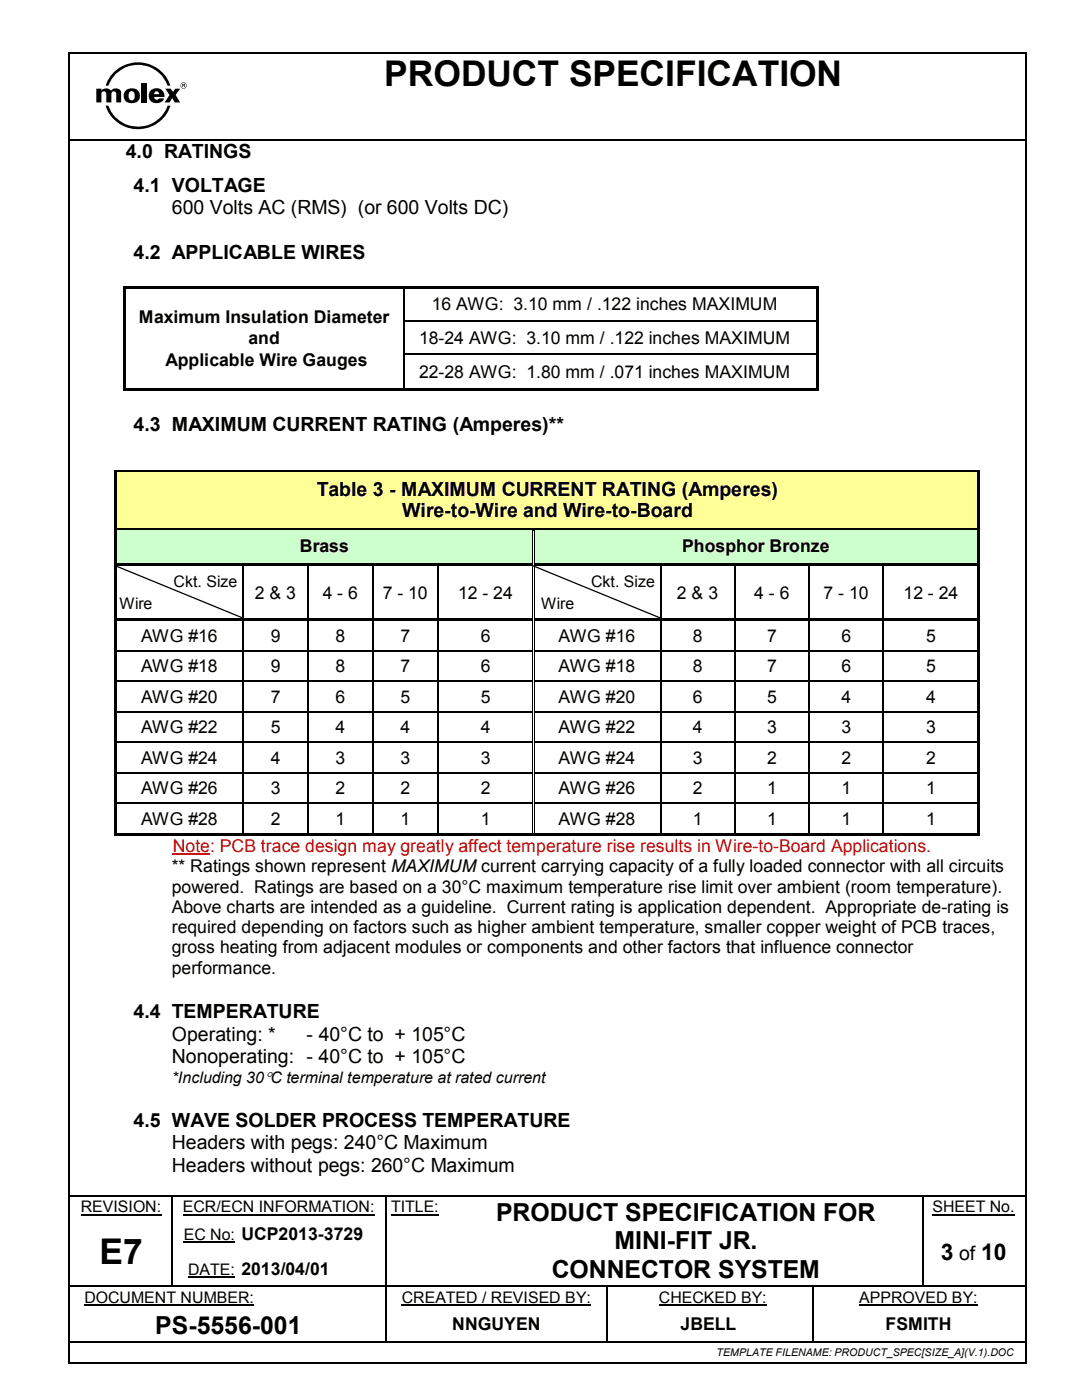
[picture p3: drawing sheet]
<svg xmlns="http://www.w3.org/2000/svg" width="216mm" height="279mm" viewBox="0 0 216 279" stroke-linecap="round" stroke-linejoin="round" font-family="sans-serif">
<g fill="#000">
<path d="M14 27.7h.3v.4h-.3zM204.3 27.7h.3v.4h-.3zM24.5 57.1h.5v.5h-.5zM25 57.1h55.5v.5h-55.5zM80.5 57.6h.3zM80.5 57.1h.5v.5h-.5zM81 57.1h81.9v.5h-81.9zM162.9 57.1h.5v.5h-.5zM24.5 57.6h.5v6.2h-.5zM24.5 63.8h.5v.6h-.5zM24.5 64.4h.5v6.2h-.5zM24.5 70.6h.5v.6h-.5z"/>
<path d="M24.5 71.2h.5v6.2h-.5zM24.5 77.4h.5v.5h-.5zM25 77.4h55.5v.5h-55.5zM80.5 63.8h.3v.6h-.3zM80.5 70.6h.3v.6h-.3zM80.5 77.4h.5v.5h-.5zM81 77.4h81.9v.5h-81.9zM162.9 57.6h.5v6.2h-.5zM162.9 63.8h.5v.6h-.5zM162.9 64.4h.5v6.2h-.5zM162.9 70.6h.5v.6h-.5zM162.9 71.2h.5v6.2h-.5z"/>
<path d="M162.9 77.4h.5v.5h-.5zM34.1 238.8h.3v.2h-.3zM34.1 238.4h.4v.4h-.4zM77 238.8h.2v.2h-.2zM77 238.4h.3v.4h-.3zM89.6 238.4h.4v.4h-.4zM184 238.8h.2v.2h-.2zM184 238.4h.3v.4h-.3zM204.3 238.4h.3v.4h-.3zM34.1 242.7h.3v.9h-.3zM34.1 249.6h.3v.9h-.3zM34.1 256.5h.3v.3h-.3z"/>
<path d="M46.9 256.5h.3v.3h-.3zM77 242.7h.2v.9h-.2zM77 249.6h.2v.9h-.2zM77 256.5h.2v.5h-.2zM89.6 256.5h.3v.3h-.3zM120.9 256.8h.3v.2h-.3zM120.9 256.5h.3v.3h-.3zM162 256.8h.3v.2h-.3zM162 256.5h.3v.3h-.3zM184 242.7h.2v.9h-.2zM184 249.6h.2v.9h-.2zM184 256.5h.2v.3h-.2z"/>
<path d="M76.9 260.9h.4v.7h-.4zM76.9 267.7h.4v.4h-.4zM120.9 260.9h.3v.7h-.3zM120.9 267.7h.3v.4h-.3zM162 260.9h.3v.7h-.3zM162 267.7h.3v.4h-.3zM204.3 267.7h.3v.4h-.3z"/>
</g>
<path d="M14.3 27.9h190.2M14 238.6h20.1M34.5 238.6h42.5M77.3 238.6h12.3M90 238.6h94M184.3 238.6h20M14 267.9h62.9M77.1 261.6v6.1M77.3 267.9h43.6M121.1 261.6v6.1M121.2 267.9h40.8M162.3 267.9h42" fill="none" stroke="#000" stroke-width=".34"/>
<path d="M16.1 242.4h16.1M36.5 242.4h38.3M36.7 248h10.2M37.5 254.9h9.4M78.1 242.4h9.5M186.1 242.4h16.4M16.8 260.5h33.9M80.2 260.5h37.7M131.5 260.5h21.5M171.4 260.5h23.7" fill="none" stroke="#000" stroke-width=".21"/>
<g fill="none" stroke="#000" stroke-width=".25">
<path d="M80.6 57.6v6.2M80.6 64.4v6.2M80.6 71.2v6.2M80.8 64h82.1M80.8 70.7h82.1M34.2 239v3.7M77.1 239v3.7M184.1 239v3.7M14 256.7h20.1M34.2 243.6v6M34.2 250.5v6M34.4 256.7h12.5"/>
<path d="M47.2 256.7h29.8M77.1 243.6v6M77.1 250.5v6M77.1 257v3.9M77.2 256.7h12.4M89.9 256.7h31M121.1 257v3.9M121.2 256.7h40.8M162.1 257v3.9M162.3 256.7h21.7M184.1 243.6v6M184.1 250.5v6"/>
<path d="M184.2 256.7h20.3M162.1 261.6v6.1"/>
</g>
<g fill="#000">
<path d="M25.8 18.5l.2-.3a.62 .62 0 0 1 .9 .7 .76 .76 0 0 1-.1 .8 .76 .76 0 0 1-.8 .3 1.19 1.19 0 0 1-.2-1.5zM25 18.1a1.56 1.56 0 0 0 0 2 1.56 1.56 0 0 0 1.9 .4 1.51 1.51 0 0 0 .9-2 1.51 1.51 0 0 0-2-.8z" fill-rule="evenodd"/>
<path d="M22.7 14.4a6.8 6.8 0 0 1 11.3 2.7h-.6a6.3 6.3 0 0 0-5.9-4.2 6.3 6.3 0 0 0-5.9 4.2h-.5l.6-1.4z" fill-rule="evenodd"/>
<path d="M30 18.1a1.49 1.49 0 0 0 .9 2.5 1.82 1.82 0 0 0 1.7-.6l.1-.4h-1a.5 .5 0 0 1-.6 .3 .5 .5 0 0 1-.3-.6h2.1a1.63 1.63 0 0 0-1-1.6 1.63 1.63 0 0 0-1.9 .4zM30.9 18.4l.6-.2 .2 .6h-.9z" fill-rule="evenodd"/>
<path d="M33 17.7h1.1l.4 .7 .5-.7h.9l-.8 1.3 .8 1.4h-1l-.5-.8-.6 .8h-.9l.9-1.4z" fill-rule="evenodd"/>
<path d="M36 17.1a.63 .63 0 0 1 1.2 0 .63 .63 0 0 1-1.2 0zM36.1 17.1a.55 .55 0 0 0 1.1 0 .55 .55 0 0 0-1.1 0z" fill-rule="evenodd"/>
<path d="M36.5 16.8l.2 .1v.1h-.2zM36.4 16.8v.6h.1v-.3h.2v.3h.2l-.1-.3 .1-.3z" fill-rule="evenodd"/>
<path d="M19.2 17.7h1v.4a1.26 1.26 0 0 1 1.9 0l.7-.4h.7l.5 .3 .2 .3v2.1h-1v-1.8l-.3-.4-.5 .1-.2 .3v1.8h-1v-1.7l-.3-.5h-.4l-.3 .3v1.9h-1z" fill-rule="evenodd"/>
<path d="M28.2 16.5h1.1v3.9h-1.1z" fill-rule="evenodd"/>
<path d="M21.1 21.1h.5a6.3 6.3 0 0 0 5.9 4.2 6.3 6.3 0 0 0 5.9-4.2h.6a6.8 6.8 0 0 1-6.5 4.7 6.8 6.8 0 0 1-6.4-4.7z" fill-rule="evenodd"/>
</g>
<path d="M34.5 170.5h7.4" fill="none" stroke="#f00" stroke-width=".25"/>
<g fill="#ffff98">
<path d="M23.4 94.3h171.7v11.1h-171.7z"/>
<path d="M23.9 95.5h170.7v4.3h-170.7z"/>
<path d="M23.9 99.8h170.7v4.3h-170.7z"/>
</g>
<path d="M22.9 93.8h.5v1.2h-.5zM22.9 93.8h.5v.5h-.5zM23.4 93.8h171.7v.5h-171.7z" fill="#000"/>
<path d="M23.4 94.3h171.7v.7h-171.7z" fill="#ffff98"/>
<path d="M195.1 93.8h.5v1.2h-.5zM195.1 93.8h.5v.5h-.5z" fill="#000"/>
<path d="M23.1 104.6h172.2v.7h-172.2z" fill="#ffff98"/>
<path d="M22.9 95h.5v10.3h-.5zM195.1 95h.5v10.3h-.5z" fill="#000"/>
<g fill="#cfc">
<path d="M23.4 105.9h82.8v6.5h-82.8z"/>
<path d="M23.9 106.6h81.8v4.4h-81.8z"/>
<path d="M106.7 105.9h88.4v6.5h-88.4z"/>
<path d="M107.2 106.6h87.4v4.4h-87.4z"/>
</g>
<path d="M22.9 105.3h.5v1.3h-.5zM23.4 105.3h82.8v.5h-82.8z" fill="#000"/>
<path d="M23.4 105.8h82.8v.8h-82.8z" fill="#cfc"/>
<path d="M106.2 105.8h.1v.8h-.1zM106.2 105.3h.5v.5h-.5zM106.5 105.8h.2v.8h-.2zM106.7 105.3h88.4v.5h-88.4z" fill="#000"/>
<path d="M106.7 105.8h88.4v.8h-88.4z" fill="#cfc"/>
<path d="M195.1 105.3h.5v1.3h-.5z" fill="#000"/>
<path d="M23.1 111.7h83.3v.7h-83.3z" fill="#cfc"/>
<path d="M22.9 106.6h.5v5.8h-.5z" fill="#000"/>
<path d="M106.4 111.7h88.9v.7h-88.9z" fill="#cfc"/>
<g fill="none" stroke="#000" stroke-width=".2">
<path d="M106.3 106.6v5.8M106.3 113.7v9.7M106.6 106.6v5.8M106.6 113.7v9.7M106.3 124.6v5.1M106.3 130.7v5.1M106.3 136.8v5.1M106.6 124.6v5.1M106.6 130.7v5.1M106.6 136.8v5.1M106.3 142.9v5.1M106.3 149v5.1"/>
<path d="M106.3 155.1v5M106.6 142.9v5.1M106.6 149v5.1M106.6 155.1v5M106.3 161.2v5M106.6 161.2v5"/>
</g>
<g fill="#000">
<path d="M13.6 10.3h.4v.4h-.4zM204.5 10.3h.3v.4h-.3zM22.9 112.4h.5v1.3h-.5zM23.4 112.4h25v.5h-25zM48.4 112.9h.2v.8h-.2zM48.4 112.4h.5v.5h-.5zM48.9 112.4h12.4v.5h-12.4zM61.3 112.9h.3v.8h-.3zM61.3 112.4h.5v.5h-.5zM61.8 112.4h12.5v.5h-12.5zM74.3 112.9h.2v.8h-.2zM74.3 112.4h.5v.5h-.5z"/>
<path d="M74.8 112.4h12.4v.5h-12.4zM87.2 112.9h.3v.8h-.3zM87.2 112.4h.6v.5h-.6zM87.8 112.4h18.4v.5h-18.4zM106.2 112.4h.1v1.3h-.1zM106.5 112.4h.2v1.3h-.2zM106.7 112.4h25v.5h-25zM131.7 112.9h.3v.8h-.3zM131.7 112.4h.5v.5h-.5zM132.2 112.4h14.3v.5h-14.3zM146.5 112.9h.3v.8h-.3zM146.5 112.4h.5v.5h-.5z"/>
<path d="M147 112.4h14.3v.5h-14.3zM161.3 112.9h.3v.8h-.3zM161.3 112.4h.5v.5h-.5zM161.8 112.4h14.3v.5h-14.3zM176.1 112.9h.3v.8h-.3zM176.1 112.4h.6v.5h-.6zM176.7 112.4h18.4v.5h-18.4zM195.1 106.6h.5v5.8h-.5zM195.1 112.4h.5v1.3h-.5zM22.9 113.7h.5v9.7h-.5zM22.9 123.4h.5v1.2h-.5zM22.9 124.6h.5v5.1h-.5z"/>
<path d="M22.9 129.7h.5v1h-.5zM22.9 130.7h.5v5.1h-.5zM22.9 135.8h.5v1h-.5zM23.4 123.4h25v.5h-25zM48.4 123.9h.2v.7h-.2zM48.4 123.4h.5v.5h-.5zM48.4 129.7h.2v1h-.2zM48.4 135.8h.2v1h-.2zM48.9 123.4h12.4v.5h-12.4zM61.3 123.9h.3v.7h-.3zM61.3 123.4h.5v.5h-.5zM61.3 129.7h.3v1h-.3z"/>
<path d="M61.3 135.8h.3v1h-.3zM61.8 123.4h12.5v.5h-12.5zM74.3 123.9h.2v.7h-.2zM74.3 123.4h.5v.5h-.5zM74.3 129.7h.2v1h-.2zM74.3 135.8h.2v1h-.2zM74.8 123.4h12.4v.5h-12.4zM87.2 123.9h.3v.7h-.3zM87.2 123.4h.6v.5h-.6zM87.2 129.7h.3v1h-.3zM87.2 135.8h.3v1h-.3zM87.8 123.4h18.4v.5h-18.4z"/>
<path d="M106.2 123.4h.1v1.2h-.1zM106.2 129.7h.1v1h-.1zM106.2 135.8h.1v1h-.1zM106.5 123.4h.2v1.2h-.2zM106.5 129.7h.2v1h-.2zM106.5 135.8h.2v1h-.2zM106.7 123.4h25v.5h-25zM131.7 123.9h.3v.7h-.3zM131.7 123.4h.5v.5h-.5zM131.7 129.7h.3v1h-.3zM131.7 135.8h.3v1h-.3zM132.2 123.4h14.3v.5h-14.3z"/>
<path d="M146.5 123.9h.3v.7h-.3zM146.5 123.4h.5v.5h-.5zM146.5 129.7h.3v1h-.3zM146.5 135.8h.3v1h-.3zM147 123.4h14.3v.5h-14.3zM161.3 123.9h.3v.7h-.3zM161.3 123.4h.5v.5h-.5zM161.3 129.7h.3v1h-.3zM161.3 135.8h.3v1h-.3zM161.8 123.4h14.3v.5h-14.3zM176.1 123.9h.3v.7h-.3zM176.1 123.4h.6v.5h-.6z"/>
<path d="M176.1 129.7h.3v1h-.3zM176.1 135.8h.3v1h-.3zM176.7 123.4h18.4v.5h-18.4zM195.1 113.7h.5v9.7h-.5zM195.1 123.4h.5v1.2h-.5zM195.1 124.6h.5v5.1h-.5zM195.1 129.7h.5v1h-.5zM195.1 130.7h.5v5.1h-.5zM195.1 135.8h.5v1h-.5zM22.9 136.8h.5v5.1h-.5zM22.9 141.9h.5v1h-.5zM22.9 142.9h.5v5.1h-.5z"/>
<path d="M22.9 148h.5v1h-.5zM22.9 149h.5v5.1h-.5zM22.9 154.1h.5v1h-.5zM48.4 141.9h.2v1h-.2zM48.4 148h.2v1h-.2zM48.4 154.1h.2v1h-.2zM61.3 141.9h.3v1h-.3zM61.3 148h.3v1h-.3zM61.3 154.1h.3v1h-.3zM74.3 141.9h.2v1h-.2zM74.3 148h.2v1h-.2zM74.3 154.1h.2v1h-.2z"/>
<path d="M87.2 141.9h.3v1h-.3zM87.2 148h.3v1h-.3zM87.2 154.1h.3v1h-.3zM106.2 141.9h.1v1h-.1zM106.2 148h.1v1h-.1zM106.2 154.1h.1v1h-.1zM106.5 141.9h.2v1h-.2zM106.5 148h.2v1h-.2zM106.5 154.1h.2v1h-.2zM131.7 141.9h.3v1h-.3zM131.7 148h.3v1h-.3zM131.7 154.1h.3v1h-.3z"/>
<path d="M146.5 141.9h.3v1h-.3zM146.5 148h.3v1h-.3zM146.5 154.1h.3v1h-.3zM161.3 141.9h.3v1h-.3zM161.3 148h.3v1h-.3zM161.3 154.1h.3v1h-.3zM176.1 141.9h.3v1h-.3zM176.1 148h.3v1h-.3zM176.1 154.1h.3v1h-.3zM195.1 136.8h.5v5.1h-.5zM195.1 141.9h.5v1h-.5zM195.1 142.9h.5v5.1h-.5z"/>
<path d="M195.1 148h.5v1h-.5zM195.1 149h.5v5.1h-.5zM195.1 154.1h.5v1h-.5zM22.9 155.1h.5v5h-.5zM22.9 160.1h.5v1.1h-.5zM22.9 161.2h.5v5h-.5zM22.9 166.2h.5v.6h-.5zM23.4 166.2h25v.6h-25zM48.4 160.1h.2v1.1h-.2zM48.4 166.2h.5v.6h-.5zM48.9 166.2h12.4v.6h-12.4zM61.3 160.1h.3v1.1h-.3z"/>
<path d="M61.3 166.2h.5v.6h-.5zM61.8 166.2h12.5v.6h-12.5zM74.3 160.1h.2v1.1h-.2zM74.3 166.2h.5v.6h-.5zM74.8 166.2h12.4v.6h-12.4zM87.2 160.1h.3v1.1h-.3zM87.2 166.2h.6v.6h-.6zM87.8 166.2h18.4v.6h-18.4zM106.2 160.1h.1v1.1h-.1zM106.2 166.2h.5v.6h-.5zM106.5 160.1h.2v1.1h-.2zM106.7 166.2h25v.6h-25z"/>
<path d="M131.7 160.1h.3v1.1h-.3zM131.7 166.2h.5v.6h-.5zM132.2 166.2h14.3v.6h-14.3zM146.5 160.1h.3v1.1h-.3zM146.5 166.2h.5v.6h-.5zM147 166.2h14.3v.6h-14.3zM161.3 160.1h.3v1.1h-.3zM161.3 166.2h.5v.6h-.5zM161.8 166.2h14.3v.6h-14.3zM176.1 160.1h.3v1.1h-.3zM176.1 166.2h.6v.6h-.6zM176.7 166.2h18.4v.6h-18.4z"/>
<path d="M195.1 155.1h.5v5h-.5zM195.1 160.1h.5v1.1h-.5zM195.1 161.2h.5v5h-.5zM195.1 166.2h.5v.6h-.5zM13.6 271.8h.4v.3h-.4zM204.5 271.8h.3v.3h-.3z"/>
</g>
<g fill="none" stroke="#000" stroke-width=".25">
<path d="M23.1 112.9l25.4 10.5v-9.7M61.5 113.7v9.7M74.4 113.7v9.7M87.4 113.7v9.7M106.4 112.9l25.4 10.5v-9.7M146.6 113.7v9.7M161.5 113.7v9.7M176.3 113.7v9.7M23.4 129.8h25M23.4 135.9h25M48.5 124.6v5.1M48.5 130.7v5.1"/>
<path d="M48.5 136.8v5.1M48.6 129.8h12.7M48.6 135.9h12.7M61.5 124.6v5.1M61.5 130.7v5.1M61.5 136.8v5.1M61.6 129.8h12.7M61.6 135.9h12.7M74.4 124.6v5.1M74.4 130.7v5.1M74.4 136.8v5.1M74.5 129.8h12.7"/>
<path d="M74.5 135.9h12.7M87.4 124.6v5.1M87.4 130.7v5.1M87.4 136.8v5.1M87.5 129.8h18.7M87.5 135.9h18.7M106.7 129.8h25M106.7 135.9h25M131.8 124.6v5.1M131.8 130.7v5.1M131.8 136.8v5.1M132 129.8h14.5"/>
<path d="M132 135.9h14.5M146.6 124.6v5.1M146.6 130.7v5.1M146.6 136.8v5.1M146.8 129.8h14.5M146.8 135.9h14.5M161.5 124.6v5.1M161.5 130.7v5.1M161.5 136.8v5.1M161.6 129.8h14.5M161.6 135.9h14.5M176.3 124.6v5.1"/>
<path d="M176.3 130.7v5.1M176.3 136.8v5.1M176.4 129.8h18.7M176.4 135.9h18.7M23.4 142h25M23.4 148.1h25M23.4 154.2h25M48.5 142.9v5.1M48.5 149v5.1M48.5 155.1v5M48.6 142h12.7M48.6 148.1h12.7"/>
<path d="M48.6 154.2h12.7M61.5 142.9v5.1M61.5 149v5.1M61.5 155.1v5M61.6 142h12.7M61.6 148.1h12.7M61.6 154.2h12.7M74.4 142.9v5.1M74.4 149v5.1M74.4 155.1v5M74.5 142h12.7M74.5 148.1h12.7"/>
<path d="M74.5 154.2h12.7M87.4 142.9v5.1M87.4 149v5.1M87.4 155.1v5M87.5 142h18.7M87.5 148.1h18.7M87.5 154.2h18.7M106.7 142h25M106.7 148.1h25M106.7 154.2h25M131.8 142.9v5.1M131.8 149v5.1"/>
<path d="M131.8 155.1v5M132 142h14.5M132 148.1h14.5M132 154.2h14.5M146.6 142.9v5.1M146.6 149v5.1M146.6 155.1v5M146.8 142h14.5M146.8 148.1h14.5M146.8 154.2h14.5M161.5 142.9v5.1M161.5 149v5.1"/>
<path d="M161.5 155.1v5M161.6 142h14.5M161.6 148.1h14.5M161.6 154.2h14.5M176.3 142.9v5.1M176.3 149v5.1M176.3 155.1v5M176.4 142h18.7M176.4 148.1h18.7M176.4 154.2h18.7M23.4 160.3h25M48.5 161.2v5"/>
<path d="M48.6 160.3h12.7M61.5 161.2v5M61.6 160.3h12.7M74.4 161.2v5M74.5 160.3h12.7M87.4 161.2v5M87.5 160.3h18.7M106.7 160.3h25M131.8 161.2v5M132 160.3h14.5M146.6 161.2v5M146.8 160.3h14.5"/>
<path d="M161.5 161.2v5M161.6 160.3h14.5M176.3 161.2v5M176.4 160.3h18.7"/>
</g>
<path d="M13.8 10.7v261.1M14 10.5h190.5M204.6 10.7v261.1M14 271.9h190.5" fill="none" stroke="#000" stroke-width=".34"/>
<g font-size="7.1">
<text x="76.7" y="17.2">PRODUCT SPECIFICATION</text>
<text x="19.9" y="252.3">E7</text>
</g>
<g font-size="5">
<text x="99" y="243.6">PRODUCT SPECIFICATION FOR</text>
<text x="122.6" y="249.3">MINI-FIT JR.</text>
<text x="110.1" y="255">CONNECTOR SYSTEM</text>
<text x="31" y="266.2">PS-5556-001</text>
</g>
<g font-size="4.6">
<text x="187.7" y="251.4">3</text>
<text x="195.7" y="251.4">10</text>
</g>
<g font-size="3.9">
<text x="25.1" y="31.6">4.0 RATINGS</text>
<text x="26.7" y="38.3">4.1 VOLTAGE</text>
<text x="34.3" y="42.8">600 Volts AC (RMS) (or 600 Volts DC)</text>
<text x="26.7" y="51.7">4.2 APPLICABLE WIRES</text>
<text x="26.7" y="85.9">4.3 MAXIMUM CURRENT RATING (Amperes)**</text>
<text x="63.2" y="98.9">Table 3 - MAXIMUM CURRENT RATING (Amperes)</text>
<text x="80.2" y="103.3">Wire-to-Wire and Wire-to-Board</text>
<text x="26.7" y="203.2">4.4 TEMPERATURE</text>
<text x="34.3" y="207.7">Operating: *</text>
<text x="61.2" y="207.7">- 40°C to + 105°C</text>
<text x="34.3" y="212.1">Nonoperating: - 40°C to + 105°C</text>
<text x="26.7" y="224.9">4.5 WAVE SOLDER PROCESS TEMPERATURE</text>
<text x="34.3" y="229.4">Headers with pegs: 240°C Maximum</text>
<text x="34.3" y="233.9">Headers without pegs: 260°C Maximum</text>
<text x="191.4" y="251.4">of</text>
</g>
<g font-size="3.5">
<text x="27.7" y="64.5">Maximum Insulation Diameter</text>
<text x="86.1" y="61.9">16 AWG: 3.10 mm / .122 inches MAXIMUM</text>
<text x="49.6" y="68.7">and</text>
<text x="83.6" y="68.7">18-24 AWG: 3.10 mm / .122 inches MAXIMUM</text>
<text x="33" y="73.1">Applicable Wire Gauges</text>
<text x="83.6" y="75.5">22-28 AWG: 1.80 mm / .071 inches MAXIMUM</text>
<text x="59.9" y="110.1">Brass</text>
<text x="136.1" y="110.1">Phosphor Bronze</text>
<text x="50.8" y="119.5">2 &amp; 3</text>
<text x="64.4" y="119.5">4 - 6</text>
<text x="76.4" y="119.5">7 - 10</text>
<text x="91.4" y="119.5">12 - 24</text>
<text x="135.1" y="119.5">2 &amp; 3</text>
<text x="150.5" y="119.5">4 - 6</text>
<text x="164.3" y="119.5">7 - 10</text>
<text x="180.3" y="119.5">12 - 24</text>
<text x="28.1" y="128.1">AWG #16</text>
<text x="54" y="128.1">9</text>
<text x="67" y="128.1">8</text>
<text x="79.9" y="128.1">7</text>
<text x="95.9" y="128.1">6</text>
<text x="111.5" y="128.1">AWG #16</text>
<text x="138.3" y="128.1">8</text>
<text x="153.1" y="128.1">7</text>
<text x="167.9" y="128.1">6</text>
<text x="184.8" y="128.1">5</text>
<text x="28.1" y="134.2">AWG #18</text>
<text x="54" y="134.2">9</text>
<text x="67" y="134.2">8</text>
<text x="79.9" y="134.2">7</text>
<text x="95.9" y="134.2">6</text>
<text x="111.5" y="134.2">AWG #18</text>
<text x="138.3" y="134.2">8</text>
<text x="153.1" y="134.2">7</text>
<text x="167.9" y="134.2">6</text>
<text x="184.8" y="134.2">5</text>
<text x="28.1" y="140.3">AWG #20</text>
<text x="54" y="140.3">7</text>
<text x="67" y="140.3">6</text>
<text x="79.9" y="140.3">5</text>
<text x="95.9" y="140.3">5</text>
<text x="111.5" y="140.3">AWG #20</text>
<text x="138.3" y="140.3">6</text>
<text x="153.1" y="140.3">5</text>
<text x="167.9" y="140.3">4</text>
<text x="184.8" y="140.3">4</text>
<text x="28.1" y="146.3">AWG #22</text>
<text x="54" y="146.3">5</text>
<text x="67" y="146.3">4</text>
<text x="79.9" y="146.3">4</text>
<text x="95.9" y="146.3">4</text>
<text x="111.5" y="146.3">AWG #22</text>
<text x="138.3" y="146.3">4</text>
<text x="153.1" y="146.3">3</text>
<text x="167.9" y="146.3">3</text>
<text x="184.8" y="146.3">3</text>
<text x="28.1" y="152.4">AWG #24</text>
<text x="54" y="152.4">4</text>
<text x="67" y="152.4">3</text>
<text x="79.9" y="152.4">3</text>
<text x="95.9" y="152.4">3</text>
<text x="111.5" y="152.4">AWG #24</text>
<text x="138.3" y="152.4">3</text>
<text x="153.1" y="152.4">2</text>
<text x="167.9" y="152.4">2</text>
<text x="184.8" y="152.4">2</text>
<text x="28.1" y="158.5">AWG #26</text>
<text x="54" y="158.5">3</text>
<text x="67" y="158.5">2</text>
<text x="79.9" y="158.5">2</text>
<text x="95.9" y="158.5">2</text>
<text x="111.5" y="158.5">AWG #26</text>
<text x="138.3" y="158.5">2</text>
<text x="153.1" y="158.5">1</text>
<text x="167.9" y="158.5">1</text>
<text x="184.8" y="158.5">1</text>
<text x="28.1" y="164.6">AWG #28</text>
<text x="54" y="164.6">2</text>
<text x="67" y="164.6">1</text>
<text x="79.9" y="164.6">1</text>
<text x="95.9" y="164.6">1</text>
<text x="111.5" y="164.6">AWG #28</text>
<text x="138.3" y="164.6">1</text>
<text x="153.1" y="164.6">1</text>
<text x="167.9" y="164.6">1</text>
<text x="184.8" y="164.6">1</text>
<text x="34.3" y="174">** Ratings shown represent MAXIMUM current carrying capacity of a fully loaded connector with all circuits</text>
<text x="34.3" y="178.1">powered. Ratings are based on a 30°C maximum temperature rise limit over ambient (room temperature).</text>
<text x="34.3" y="182.2">Above charts are intended as a guideline. Current rating is application dependent. Appropriate de-rating is</text>
<text x="34.3" y="186.3">required depending on factors such as higher ambient temperature, smaller copper weight of PCB traces,</text>
<text x="34.3" y="190.3">gross heating from adjacent modules or components and other factors that influence connector</text>
<text x="34.3" y="194.4">performance.</text>
<text x="90.3" y="265.5">NNGUYEN</text>
<text x="135.8" y="265.5">JBELL</text>
<text x="176.7" y="265.5">FSMITH</text>
</g>
<text font-size="3.5" fill="#f00" x="34.5" y="170">Note: PCB trace design may greatly affect temperature rise results in Wire-to-Board Applications.</text>
<g font-size="3.2">
<text x="34.6" y="117.2">Ckt. Size</text>
<text x="117.9" y="117.2">Ckt. Size</text>
<text x="23.9" y="121.5">Wire</text>
<text x="108" y="121.5">Wire</text>
<text x="34.3" y="216.2">*Including 30°C terminal temperature at rated current</text>
<text x="16.1" y="242">REVISION:</text>
<text x="36.5" y="242">ECR/ECN INFORMATION:</text>
<text x="78.1" y="242">TITLE:</text>
<text x="186.1" y="242">SHEET No.</text>
<text x="36.7" y="247.5">EC No: UCP2013-3729</text>
<text x="37.5" y="254.4">DATE: 2013/04/01</text>
<text x="16.8" y="260">DOCUMENT NUMBER:</text>
<text x="80.2" y="260">CREATED / REVISED BY:</text>
<text x="131.5" y="260">CHECKED BY:</text>
<text x="171.4" y="260">APPROVED BY:</text>
</g>
<text font-size="2.1" x="143" y="270.6">TEMPLATE FILENAME: PRODUCT_SPEC[SIZE_A](V.1).DOC</text>
</svg>
